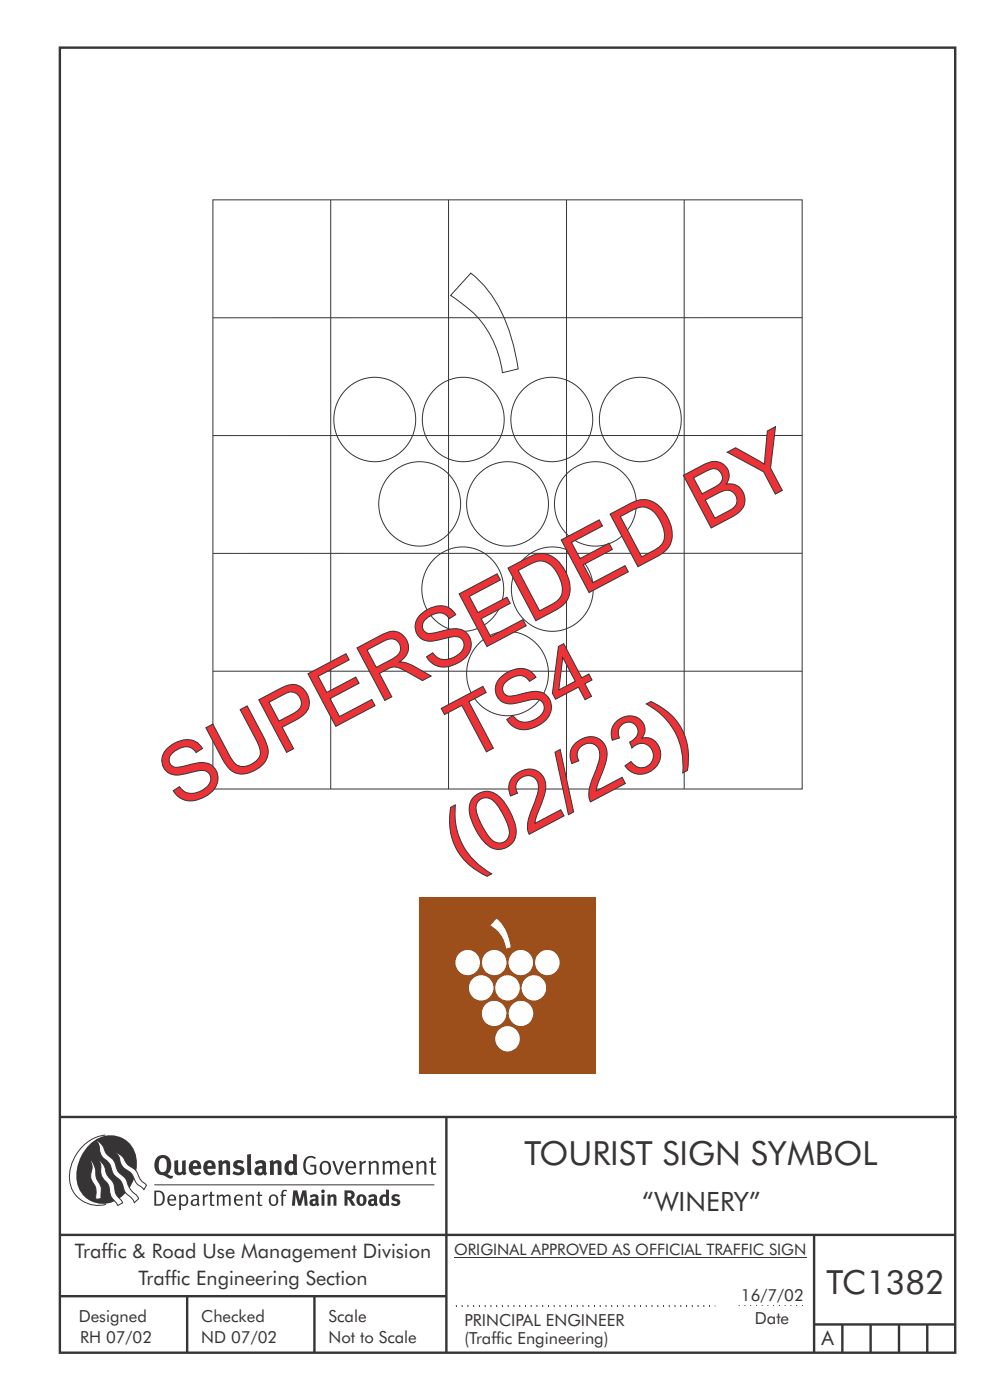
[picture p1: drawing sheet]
<svg xmlns="http://www.w3.org/2000/svg" width="210mm" height="297mm" viewBox="0 0 210 297" stroke-linecap="round" stroke-linejoin="round" font-family="sans-serif">
<g fill="none" stroke="#373435" stroke-width=".51">
<path d="M12.7 10.1h189.9v276.9h-189.9zM12.7 237h190.3M94.7 236.9v50.1M12.7 262h190M12.7 275h82M39.7 275v12M66.7 275v12M172.7 262v25M172.7 281h30M178.7 281v6M184.7 281v6M190.7 281v6"/>
<path d="M196.7 281v6"/>
</g>
<path d="M96.7 277h55M96.7 277.2h55M156.7 277h14" fill="none" stroke="#373435" stroke-width=".21" stroke-dasharray=".2 1" stroke-linecap="butt"/>
<path d="M96.3 266.7h74.7" fill="none" stroke="#373435" stroke-width=".21"/>
<g fill="#373435">
<path d="M64.9 245.6a1.61 1.61 0 0 1 2.1 0l-.2 .3a1.17 1.17 0 0 0-1.4-.2 1.17 1.17 0 0 0-.6 1.3 1.42 1.42 0 0 0 1.2 1.9l.7-.2v-1.2h-.8l-.1-.4h1.3v1.8a1.82 1.82 0 0 1-2.2 0 1.82 1.82 0 0 1-.6-2.1l.2-.7z" fill-rule="evenodd"/>
<path d="M68.2 246.5a1.77 1.77 0 0 0 .4 2.7 1.39 1.39 0 0 0 1.4-.5 1.39 1.39 0 0 0 .2-1.5 1.19 1.19 0 0 0-2-.7zM68.5 246.8a.83 .83 0 0 1 1 .1 .83 .83 0 0 1 .2 .9 .75 .75 0 0 1-.6 1.1 .75 .75 0 0 1-.8-.8v-1z" fill-rule="evenodd"/>
<path d="M70.5 246.4l.4-.1 .8 2.4 .8-2.3h.5l-1.1 2.8h-.4z" fill-rule="evenodd"/>
<path d="M73.6 246.7a1.74 1.74 0 0 0 .5 2.5h.9l.5-.3-.2-.3a.89 .89 0 0 1-1.1 .2 .89 .89 0 0 1-.4-1h1.7a1.15 1.15 0 0 0-.4-1.3 1.15 1.15 0 0 0-1.5 .2zM74 246.8a.67 .67 0 0 1 .8-.1 .67 .67 0 0 1 .3 .8h-1.3z" fill-rule="evenodd"/>
<path d="M76.2 246.4l.4-.1 .1 .4 .5-.4h.5l-.2 .5a.61 .61 0 0 0-.8 .6v1.8h-.4z" fill-rule="evenodd"/>
<path d="M78.1 246.4l.5-.1 .1 .4a.89 .89 0 0 1 .9-.4 .89 .89 0 0 1 .7 .7v2.2h-.4v-2.2l-.1-.2-.3-.1-.8 .4v2.1h-.4z" fill-rule="evenodd"/>
<path d="M81.1 246.4l.4-.1 .1 .4a.83 .83 0 0 1 .8-.4 .83 .83 0 0 1 .7 .5 .86 .86 0 0 1 .9-.5 .86 .86 0 0 1 .7 .7v2.2h-.4l-.1-2.3a.5 .5 0 0 0-.8 0l-.2 .2v2.1h-.5v-2.2l-.4-.3-.7 .4v2.1h-.4z" fill-rule="evenodd"/>
<path d="M85.7 246.7a1.74 1.74 0 0 0 .5 2.5h.9l.5-.3-.2-.3a.89 .89 0 0 1-1.1 .2 .89 .89 0 0 1-.4-1h1.7a1.15 1.15 0 0 0-.5-1.3 1.15 1.15 0 0 0-1.4 .2zM86 246.8a.67 .67 0 0 1 .9-.1 .67 .67 0 0 1 .3 .8h-1.3z" fill-rule="evenodd"/>
<path d="M88.3 246.4l.4-.1 .1 .4a.89 .89 0 0 1 .9-.4 .89 .89 0 0 1 .8 .7v2.2h-.5v-2.2l-.1-.2-.3-.1-.8 .4v2.1h-.4z" fill-rule="evenodd"/>
<path d="M91.5 245.6l.4-.1v.9h.7l-.2 .3h-.5v2.1l.1 .1h.5l.1 .3a.71 .71 0 0 1-1.2-.6v-1.9h-.3v-.3h.3z" fill-rule="evenodd"/>
<path d="M37 246.3l.8-.2v2a.46 .46 0 0 0 .2 .6 .46 .46 0 0 0 .6-.2v-2.2l.8-.2v2.4l.2 .5-.6 .4-.2-.3a1.03 1.03 0 0 1-1.2 .2 1.03 1.03 0 0 1-.6-1.1z" fill-rule="evenodd"/>
<path d="M40.4 246.6a1.64 1.64 0 0 0 0 2.2 1.64 1.64 0 0 0 2.3 .1l-.4-.4a.78 .78 0 0 1-.9 .3 .78 .78 0 0 1-.5-.8h1.8a1.37 1.37 0 0 0-.6-1.7 1.37 1.37 0 0 0-1.7 .3zM41.1 246.9a.48 .48 0 0 1 .6-.1 .48 .48 0 0 1 .2 .6h-1z" fill-rule="evenodd"/>
<path d="M43.5 246.6a1.65 1.65 0 0 0-.2 1.9 1.65 1.65 0 0 0 1.9 .8l.5-.4-.3-.4a.78 .78 0 0 1-.9 .3 .78 .78 0 0 1-.5-.8h1.8a1.37 1.37 0 0 0-.6-1.7 1.37 1.37 0 0 0-1.7 .3zM44.1 246.9a.48 .48 0 0 1 .6-.1 .48 .48 0 0 1 .2 .6h-.9z" fill-rule="evenodd"/>
<path d="M46.3 246.3l.7-.2 .1 .4a.95 .95 0 0 1 1-.3 .95 .95 0 0 1 .7 .8v2.3h-.8v-2.3l-.3-.2-.5 .3v2.2h-.8z" fill-rule="evenodd"/>
<path d="M49.7 246.5a1.73 1.73 0 0 1 2-.1l-.2 .5-.6-.2a.42 .42 0 0 0-.6 .3l.2 .3a1.23 1.23 0 0 1 1.4 1 1.47 1.47 0 0 1-2.3 .9l-.3-.2 .3-.6 .7 .3a.47 .47 0 0 0 .7-.3 .87 .87 0 0 0-1-.5l-.4-.2-.1-.4z" fill-rule="evenodd"/>
<path d="M54.1 246.6l.3 .5 .3-.1a.62 .62 0 0 1 .9 0l.1 .4a1.21 1.21 0 0 0-1.4 .3 1.21 1.21 0 0 0-.1 1.3 1.19 1.19 0 0 0 1.6 .1l.5 .3 .4-.5-.3-.3v-1.4a.96 .96 0 0 0-1.3-1zM55 248l.6-.1v.7a.43 .43 0 0 1-.6 .1 .43 .43 0 0 1 0-.7z" fill-rule="evenodd"/>
<path d="M57.2 246.3l.7-.2 .1 .4a.95 .95 0 0 1 1-.3 .95 .95 0 0 1 .7 .8v2.3h-.8v-2.3l-.2-.2-.6 .3v2.2h-.8z" fill-rule="evenodd"/>
<path d="M62.2 244.8v1.5a1.29 1.29 0 0 0-1.4 .2 1.29 1.29 0 0 0-.5 1.3 1.24 1.24 0 0 0 .6 1.3 1.24 1.24 0 0 0 1.4 0l.1 .2h.7l-.1-4.3zM61.5 246.9l.4-.1 .3 .2v1.5l-.3 .1a.48 .48 0 0 1-.6-.4 1.52 1.52 0 0 1 .2-1.3z" fill-rule="evenodd"/>
<path d="M52.4 245l.8-.2 .2 4.5h-.8l-.1-.2z" fill-rule="evenodd"/>
</g>
<path d="M22.4 240.8a9 9 0 0 0-7.4 10.9 6.2 6.2 0 0 0 7.5 3.8M32.7 251.4h59.4" fill="none" stroke="#373435" stroke-width=".21"/>
<path d="M19.1 242.7a5.7 5.7 0 0 1 6.5-1.4 5.7 5.7 0 0 1 3.4 5.7 8.6 8.6 0 0 1-6.2 8.3 5.7 5.7 0 0 1-6.5-7 9.9 9.9 0 0 1 2.8-5.6z" fill-rule="evenodd" fill="#373435"/>
<path d="M24.5 244.5a3.1 3.1 0 0 1 2.3 2.2l.7 .7a3.2 3.2 0 0 1 2 2.4l.4 .6 1.2 1.1-.6 .9-.2-.3a3.5 3.5 0 0 1-1.9-2.1 3.8 3.8 0 0 0-2.1-2.2 3.5 3.5 0 0 1-1-2.2zM20.4 241.9a3.4 3.4 0 0 1 1.9 2.5l.7 .8a3.3 3.3 0 0 1 1.7 2.6 4.4 4.4 0 0 0 1.7 2l.3 .3a6.1 6.1 0 0 0 2.5 3.7l.2 .5-.9 .9a6.1 6.1 0 0 0-1.9-2.2l-.4-.8a3.6 3.6 0 0 0-1.9-2.8l-.6-1a3.6 3.6 0 0 0-1.9-2.8 3.7 3.7 0 0 1-.8-2.4zM21 246.1a3.4 3.4 0 0 1 1.5 2.7l.6 1a3.8 3.8 0 0 1 1.4 3.1l.3 .7 1.2 1.6-1 .6-.5-.8a3.2 3.2 0 0 1-1.3-2.8 4.3 4.3 0 0 0-1.4-2.2 4.7 4.7 0 0 1-.5-2.9zM19.2 246.1a5.1 5.1 0 0 1 1.2 3.7l.3 .7a3.1 3.1 0 0 1 .7 3l.1 .8-1.1 .2-.1-.8a3.5 3.5 0 0 0-.9-3.3 3.6 3.6 0 0 1 .1-2.5z" fill-rule="evenodd" fill="#fefefe" stroke="#373435" stroke-width=".21"/>
<g fill="#373435">
<path d="M33.4 245.5a2.51 2.51 0 0 0 .4 3.7l.8 .1a2.78 2.78 0 0 0 2 .7l.2-.6h-.6l-.7-.3a2.56 2.56 0 0 0 0-3.8 1.83 1.83 0 0 0-2.1 .2zM34 245.9a.87 .87 0 0 1 1 0 .87 .87 0 0 1 .4 .9v.4a1.17 1.17 0 0 1-.9 1.5l-.3-.1a2.38 2.38 0 0 1-.2-2.7z" fill-rule="evenodd"/>
<path d="M33.1 252.9v2.6a1.12 1.12 0 0 0 1.2-.3 1.12 1.12 0 0 0 .2-1.2l-.1-.5-.3-.4zM32.7 252.6h1.1a1.67 1.67 0 0 1 1.2 1.6 1.67 1.67 0 0 1-1.3 1.6h-1zM36.1 253.9l-.2 .5h1.1a.55 .55 0 0 0-.3-.6 .55 .55 0 0 0-.6 .1zM35.8 253.7a.95 .95 0 0 1 1.2-.1 .95 .95 0 0 1 .4 1.1h-1.5a.72 .72 0 0 0 .4 .8 .72 .72 0 0 0 .9-.2l.1 .3a1.15 1.15 0 0 1-1.5 0 1.15 1.15 0 0 1-.2-1.5zM38.4 254.1v1.2a.7 .7 0 0 0 .9 .1 .7 .7 0 0 0 .2-.9 .61 .61 0 0 0-.4-.7 .61 .61 0 0 0-.7 .3zM38 253.5l.3-.1 .1 .4a.95 .95 0 0 1 1.2-.2 .95 .95 0 0 1 .3 1.2 .92 .92 0 0 1-.5 .9 .92 .92 0 0 1-1-.1v1.1l-.4 .1zM40.9 254.8a.5 .5 0 0 0 .2 .8 .5 .5 0 0 0 .7-.4v-.6zM40.5 253.7a1 1 0 0 1 1.7 .3v1.4l.2 .2-.2 .3-.3-.3a.78 .78 0 0 1-1.4-.1 .78 .78 0 0 1 .8-1.1h.5a.58 .58 0 0 0-.3-.7 .58 .58 0 0 0-.7 .2zM43 253.5l.3-.1 .1 .4 .3-.3 .5-.1-.2 .4a.52 .52 0 0 0-.6 .5v1.5h-.4zM44.6 252.9l.4-.1-.1 .7h.6l-.1 .3h-.5v1.5a.35 .35 0 0 0 .6 .3v.2a.57 .57 0 0 1-.6 .1 .57 .57 0 0 1-.3-.5v-1.6h-.3v-.3h.3zM45.9 253.5l.4-.1 .1 .4 .2-.2a.64 .64 0 0 1 1 .2 .7 .7 0 0 1 .8-.4 .7 .7 0 0 1 .5 .6v1.8h-.3v-1.7l-.3-.4-.7 .4v1.7h-.3v-1.6a.38 .38 0 0 0-.3-.5 .38 .38 0 0 0-.5 .2l-.1 .2v1.7h-.4zM50.2 253.9l-.2 .5h1.1a.55 .55 0 0 0-.2-.6 .55 .55 0 0 0-.7 .1zM49.9 253.7a.95 .95 0 0 1 1.2-.1 .95 .95 0 0 1 .4 1.1h-1.5a.72 .72 0 0 0 .4 .8 .72 .72 0 0 0 .9-.2l.1 .3a1.15 1.15 0 0 1-1.5 0 1.15 1.15 0 0 1-.2-1.5zM52.1 253.5l.3-.1 .1 .4a.72 .72 0 0 1 .8-.4 .72 .72 0 0 1 .6 .6v1.8h-.4v-1.6a.45 .45 0 0 0-.3-.5 .45 .45 0 0 0-.5 .2l-.2 .2v1.7h-.3zM54.7 252.9l.4-.1v.7h.6l-.1 .3h-.5v1.5a.35 .35 0 0 0 .5 .3v.2a.57 .57 0 0 1-.6 .1 .57 .57 0 0 1-.3-.5v-1.6h-.3v-.3h.3zM57.6 253.9l-.2 .7a.65 .65 0 0 0 .3 .8 .65 .65 0 0 0 .8-.2l.1-.1a.93 .93 0 0 0-.7-1.4zM57.3 253.7a1.12 1.12 0 0 1 1.4 0 1.12 1.12 0 0 1 .3 1.5 1.01 1.01 0 0 1-1.3 .6 1.01 1.01 0 0 1-.7-1.2zM59.9 252.6l.5-.2 .5 .2-.1 .2-.4-.1-.3 .2v.6h.6l-.1 .3h-.5v2h-.4v-2h-.2v-.3h.2zM62.2 252.6l-.3 3.2h.7l.1-2.3 .6 2.3h.6l.6-2.3 .1 2.3h.7l-.3-3.2h-.9l-.5 2.1-.5-2.1zM65.7 253.7l.3 .4a.51 .51 0 0 1 .5-.3 .51 .51 0 0 1 .4 .4v.1a.88 .88 0 0 0-1.1 .4 .88 .88 0 0 0 .2 1.1 .9 .9 0 0 0 1.1-.2l.3 .3 .4-.4-.2-.2v-1.1a.87 .87 0 0 0-.5-.8 .87 .87 0 0 0-1 .1zM66.4 254.8h.5v.5l-.1 .1h-.3l-.2-.1zM68.2 253.5v2.3h.6v-2.4zM68.1 252.8a.4 .4 0 0 0 .8 0 .4 .4 0 0 0-.8 0zM69.4 253.5l.1 2.3h.6v-1.7a.33 .33 0 0 1 .4-.2 .33 .33 0 0 1 .3 .4v1.5h.6v-1.7a.75 .75 0 0 0-.6-.7 .75 .75 0 0 0-.8 .3v-.3zM73.1 252.6v3.2h.6v-1.3l.3 .2 .7 1.1h.7l-.9-1.4a.94 .94 0 0 0 .7-1 .94 .94 0 0 0-.9-.8zM73.7 253.1a.51 .51 0 0 1 .8 .1 .51 .51 0 0 1-.2 .7l-.6 .1zM75.9 253.7a1.19 1.19 0 0 0-.1 1.7 1.19 1.19 0 0 0 1.8 0 1.19 1.19 0 0 0-.1-1.6 1.19 1.19 0 0 0-1.6-.1zM76.5 253.9l.2-.1a.99 .99 0 0 1 0 1.6 1.06 1.06 0 0 1-.2-1.5zM78.1 253.7l.3 .4a.51 .51 0 0 1 .5-.3 .51 .51 0 0 1 .5 .4v.1a.88 .88 0 0 0-1.2 .4 .88 .88 0 0 0 .2 1.1 .9 .9 0 0 0 1.1-.2l.3 .3 .4-.4-.2-.2v-1.1a.87 .87 0 0 0-.5-.8 .87 .87 0 0 0-1 .1zM78.9 254.8h.4v.5l-.1 .1h-.3l-.1-.1zM81.9 252.3v1.2a1.2 1.2 0 0 0-1.4 .6 1.2 1.2 0 0 0 .2 1.4l.5 .3 .8-.1v.1h.6l-.1-3.4zM81.4 253.9l.5 .1-.1 1.2a.46 .46 0 0 1-.5 0 .46 .46 0 0 1-.1-.5zM83.3 253.6a.79 .79 0 0 0-.1 .9 .79 .79 0 0 0 .9 .4 .33 .33 0 0 1 0 .5 .33 .33 0 0 1-.5 0l-.4-.3-.3 .5a1.15 1.15 0 0 0 1.2 .3 1.15 1.15 0 0 0 .8-1 1.49 1.49 0 0 0-1.2-.8 .4 .4 0 0 1 .3-.3 .4 .4 0 0 1 .4 .1l.2 .1 .2-.4a1.47 1.47 0 0 0-1.5 0z" fill-rule="evenodd"/>
</g>
<g fill="none" stroke="#373435" stroke-width=".21">
<path d="M45.2 42.4h125v125h-125zM70.2 42.4v125M95.1 42.4v125M99.9 57.9a27 27 0 0 1 8.9 15.1l1.1 5.3-3.3 .8a21.2 21.2 0 0 0-10.1-15.8l-.9-.6zM120.2 42.4v125M145.1 42.4v125M170.2 67.4h-125M73.4 82.7a8.7 8.7 0 0 1 10.6-1.3 8.7 8.7 0 0 1 3.9 10 8.7 8.7 0 0 1-9.6 6.5 8.7 8.7 0 0 1-7.5-8.9 9.1 9.1 0 0 1 2.6-6.3zM92.1 82.7a8.7 8.7 0 0 1 10.7-1.3 8.7 8.7 0 0 1 3.8 10 8.7 8.7 0 0 1-9.6 6.5 8.7 8.7 0 0 1-7.4-8.9 9.1 9.1 0 0 1 2.5-6.3zM110.9 82.7a8.7 8.7 0 0 1 10.7-1.3 8.7 8.7 0 0 1 3.8 10 8.7 8.7 0 0 1-9.6 6.5 8.7 8.7 0 0 1-7.4-8.9 9.1 9.1 0 0 1 2.5-6.3zM129.7 82.7a8.7 8.7 0 0 1 10.7-1.3 8.7 8.7 0 0 1 3.8 10 8.7 8.7 0 0 1-9.6 6.5 8.7 8.7 0 0 1-7.5-8.9 9.1 9.1 0 0 1 2.6-6.3zM170.2 92.4h-125"/>
<path d="M82.9 100.6a8.7 8.7 0 0 1 10.6-1.3 8.7 8.7 0 0 1 3.9 10 8.7 8.7 0 0 1-9.6 6.5 8.7 8.7 0 0 1-7.5-8.9 9.1 9.1 0 0 1 2.6-6.3zM92 118.7a8.7 8.7 0 0 1 10.7-1.4 8.7 8.7 0 0 1 3.8 10.1 8.7 8.7 0 0 1-9.6 6.5 8.7 8.7 0 0 1-7.4-8.9 9.1 9.1 0 0 1 2.5-6.3zM101.5 100.6a8.7 8.7 0 0 1 10.7-1.3 8.7 8.7 0 0 1 3.8 10 8.7 8.7 0 0 1-9.6 6.5 8.7 8.7 0 0 1-7.4-8.9 9.1 9.1 0 0 1 2.5-6.3zM111 118.7a8.7 8.7 0 0 1 10.7-1.4 8.7 8.7 0 0 1 3.8 10.1 8.7 8.7 0 0 1-9.6 6.5 8.7 8.7 0 0 1-7.4-8.9 9.1 9.1 0 0 1 2.5-6.3zM120.2 100.6a8.7 8.7 0 0 1 10.6-1.3 8.7 8.7 0 0 1 3.9 10 8.7 8.7 0 0 1-9.6 6.5 8.7 8.7 0 0 1-7.5-8.9 9.1 9.1 0 0 1 2.6-6.3zM170.2 117.4h-125M101.5 136.6a8.7 8.7 0 0 1 10.7-1.3 8.7 8.7 0 0 1 3.8 10 8.7 8.7 0 0 1-9.6 6.5 8.7 8.7 0 0 1-7.4-8.9 9.1 9.1 0 0 1 2.5-6.3zM45.2 142.4h125"/>
</g>
<path d="M88.9 190.2h37.5v37.5h-37.5z" fill-rule="evenodd" fill="#9d4f1b"/>
<path d="M105 220.4a2.65 2.65 0 0 0 5.3 0 2.65 2.65 0 0 0-5.3 0zM107.9 215.1a2.65 2.65 0 0 0 5.2 0 2.65 2.65 0 0 0-5.2 0zM102.2 215.1a2.65 2.65 0 0 0 5.2 0 2.65 2.65 0 0 0-5.2 0zM96.6 204.3a2.65 2.65 0 0 0 5.2 0 2.65 2.65 0 0 0-5.2 0zM102.2 204.3a2.65 2.65 0 0 0 5.3 0 2.65 2.65 0 0 0-5.3 0zM107.8 204.3a2.65 2.65 0 0 0 5.3 0 2.65 2.65 0 0 0-5.3 0zM113.5 204.3a2.65 2.65 0 0 0 5.2 0 2.65 2.65 0 0 0-5.2 0zM105.3 194.9a8.9 8.9 0 0 1 3 6.1l-1 .2a6.5 6.5 0 0 0-3.3-4.9zM110.6 209.6a2.65 2.65 0 0 0 5.3 0 2.65 2.65 0 0 0-5.3 0zM105 209.6a2.65 2.65 0 0 0 5.3 0 2.65 2.65 0 0 0-5.3 0zM99.4 209.6a2.65 2.65 0 0 0 5.3 0 2.65 2.65 0 0 0-5.3 0z" fill-rule="evenodd" fill="#fefefe"/>
<g font-size="17.6" fill="#ed3237">
<text x="99.1" y="161.7" transform="rotate(-28 99.1 161.7)">TS4</text>
<text x="37.9" y="171.7" transform="rotate(-28 37.9 171.7)">SUPERSEDED BY</text>
<text x="97.9" y="184.6" transform="rotate(-28 97.9 184.6)">(02/23)</text>
</g>
<g font-size="7.1" fill="#373435">
<text x="111.2" y="247.1">TOURIST SIGN SYMBOL</text>
<text x="175.3" y="274.5">TC1382</text>
</g>
<text font-size="5.6" fill="#373435" x="136.2" y="256.9">“WINERY”</text>
<g font-size="4.2" fill="#373435">
<text x="15.9" y="267">Traffic &amp; Road Use Management Division</text>
<text x="29.4" y="272.6">Traffic Engineering Section</text>
<text x="174.3" y="285.4">A</text>
</g>
<g font-size="3.5" fill="#373435">
<text x="16.7" y="280.4">Designed</text>
<text x="42.7" y="280.4">Checked</text>
<text x="69.7" y="280.4">Scale</text>
<text x="98.5" y="281.4">PRINCIPAL ENGINEER</text>
<text x="157.2" y="276.1">16/7/02</text>
<text x="160.1" y="281">Date</text>
<text x="17" y="284.8">RH 07/02</text>
<text x="42.7" y="284.8">ND 07/02</text>
<text x="69.7" y="285">Not to Scale</text>
<text x="98.5" y="285.1">(Traffic Engineering)</text>
</g>
<text font-size="3.4" fill="#373435" x="96.3" y="266.3">ORIGINAL APPROVED AS OFFICIAL TRAFFIC SIGN</text>
</svg>
